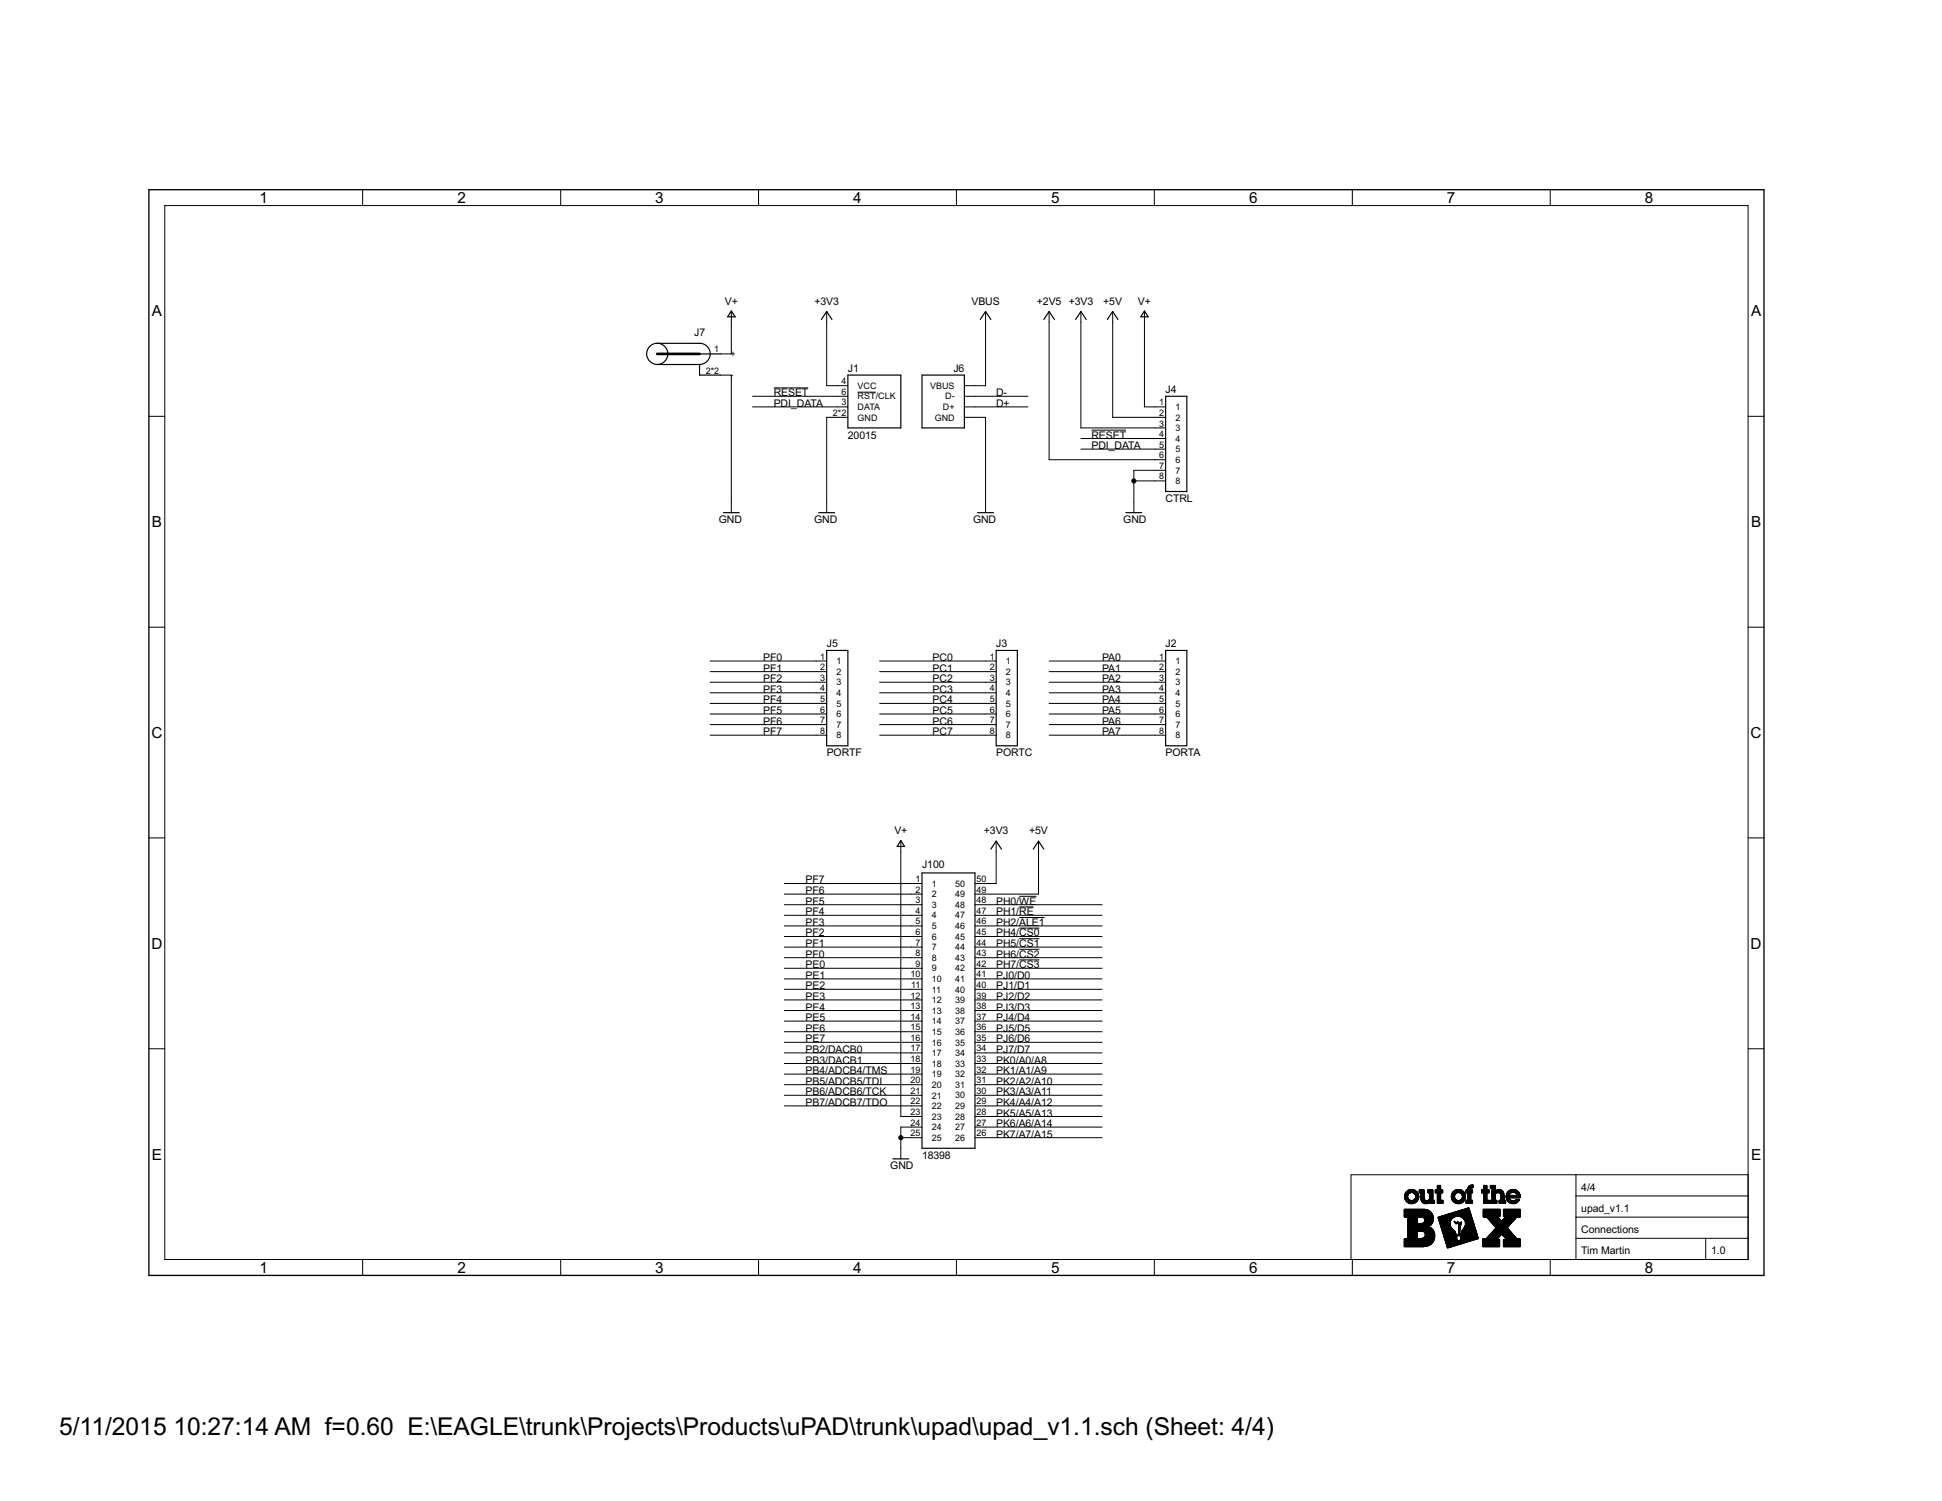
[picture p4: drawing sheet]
<svg xmlns="http://www.w3.org/2000/svg" width="279mm" height="216mm" viewBox="0 0 279 216" stroke-linecap="round" stroke-linejoin="round" font-family="sans-serif">
<g fill="none" stroke="#000" stroke-width=".14">
<path d="M23.7 29.6h227.8v151.6h-227.8zM52.2 27.3v2.3M80.7 27.3v2.3M109.1 27.3v2.3M137.6 27.3v2.3M166.1 27.3v2.3M194.6 27.3v2.3M223 27.3v2.3M21.4 59.9h2.3M103.7 54h1.5v19.7M105.2 44.8v6.1h-1.5M108.3 58.5h13.7"/>
<path d="M108.3 57h13.7M111.3 55.8h5M118.9 44.8v10.7h3.1M123.4 56.4h2.6M138.7 58.5h9.2M138.7 57h9.2M141.8 44.8v10.7h-3.1M150.9 44.8v21.3h16.8M155.5 44.8v16.8h12.2M160.1 44.8v15.2h7.6M164.7 44.8v13.7h3M251.5 59.9h2.3"/>
<path d="M122 60h-3.1v13.7M138.7 60h3.1v13.7M155.5 63.1h12.2M155.5 64.6h12.2M157 61.9h5M163.1 69.2h4.6M167.7 67.6h-4.6v6.1M21.4 90.2h2.3M102.2 95.1h16.7M102.2 96.6h16.7M102.2 98.1h16.7M102.2 99.7h16.7"/>
<path d="M126.6 95.1h16.7M126.6 96.6h16.7M126.6 98.1h16.7M126.6 99.7h16.7M150.9 95.1h16.8M150.9 96.6h16.8M150.9 98.1h16.8M150.9 99.7h16.8M251.5 90.2h2.3M102.2 101.2h16.7M102.2 102.7h16.7M102.2 104.2h16.7"/>
<path d="M102.2 105.7h16.7M126.6 101.2h16.7M126.6 102.7h16.7M126.6 104.2h16.7M126.6 105.7h16.7M150.9 101.2h16.8M150.9 102.7h16.8M150.9 104.2h16.8M150.9 105.7h16.8M21.4 120.5h2.3M112.8 127.1h19.9M112.8 128.6h19.9"/>
<path d="M112.8 130.1h19.9M112.8 131.7h19.9M112.8 133.2h19.9M112.8 134.7h19.9M112.8 136.2h19.9M112.8 137.8h19.9M112.8 139.3h19.9M129.6 121v39.6h3.1M140.3 130.1h18.3M140.3 131.7h18.3M140.3 133.2h18.3M140.3 134.7h18.3"/>
<path d="M140.3 136.2h18.3M140.3 137.8h18.3M140.3 139.3h18.3M143.3 121v6.1h-3M146.6 128.9h2.5M146.6 130.5h2.1M146.6 133.5h2.9M146.6 135h2.9M146.6 136.5h2.9M146.6 138.1h2.9M146.6 132h3.7M149.4 121v7.6h-9.1"/>
<path d="M251.5 120.5h2.3M21.4 150.9h2.3M112.8 140.8h19.9M112.8 142.3h19.9M112.8 143.8h19.9M112.8 145.4h19.9M112.8 146.9h19.9M112.8 148.4h19.9M112.8 149.9h19.9M112.8 151.4h19.9M112.8 153h19.9M112.8 154.5h19.9"/>
<path d="M112.8 156h19.9M112.8 157.5h19.9M112.8 159.1h19.9M140.3 140.8h18.3M140.3 142.3h18.3M140.3 143.8h18.3M140.3 145.4h18.3M140.3 146.9h18.3M140.3 148.4h18.3M140.3 149.9h18.3M140.3 151.4h18.3M140.3 153h18.3"/>
<path d="M140.3 154.5h18.3M140.3 156h18.3M140.3 157.5h18.3M140.3 159.1h18.3M251.5 150.9h2.3M129.6 163.6h3.1M132.7 162.1h-3.1v4.6M140.3 160.6h18.3M140.3 162.1h18.3M140.3 163.6h18.3M226.7 178.1h24.8M226.7 169v12.2"/>
<path d="M226.7 175.1h24.8M226.7 172h24.8M245.4 178.1v3.1M251.5 169h-57.1v12.2M52.2 181.2v2.3M80.7 181.2v2.3M109.1 181.2v2.3M137.6 181.2v2.3M166.1 181.2v2.3M194.6 181.2v2.3M223 181.2v2.3"/>
</g>
<path d="M21.4 27.3h232.4v156.2h-232.4z" fill="none" stroke="#000" stroke-width=".19"/>
<g fill="#000" stroke="#000" stroke-width=".14">
<path d="M202 179.3h3.1zM202 179.2l3.2 .1zM202 179.2l3.3 .1zM202 179.2h3.4zM202 179.2h3.5zM202 179.1l3.5 .1zM202 179.1l3.6 .1zM202 179l3.7 .1zM202 179l3.8 .1zM202 179h3.8zM202 178.9l3.8 .1zM202 178.9l3.9 .1z"/>
<path d="M202 178.9h3.9zM202 178.9h4zM202 178.8l4 .1zM202 178.8h4.1zM202 178.7l4.1 .1zM202 178.7h4.1zM202 178.6l4.1 .1zM202 178.6h4.2zM202 178.5l4.2 .1zM202 178.5h4.3zM202 178.4l4.3 .1zM202 178.3l4.3 .1z"/>
<path d="M202 178.3h4.4zM202 178.2l4.4 .1zM202 178.2h4.4zM202 175l4.2 .1zM202 175h4.2zM202 174.9l4.2 .1zM202 174.9h4.2zM202 174.9h4.1zM202 174.8l4.1 .1zM202 174.8h4.1zM202 174.7l4.1 .1zM202 174.7h4.1z"/>
<path d="M202 174.6l4.1 .1zM202 174.6h4.1zM202 174.5l4 .1zM202 174.5h4zM202 174.4l3.9 .1zM202 174.4h3.9zM202 174.3l3.9 .1zM202 174.3l3.8 .1zM202 174.3h3.8zM202 174.2l3.8 .1zM202 174.2h3.7zM202 174.1l3.6 .1z"/>
<path d="M202 174.1h3.5zM202 174l3.4 .1zM202 174h3.3zM202 174h3.2zM202 173.9l3 .1zM202.1 179.3h2.8zM202.1 179.2h3.3zM202.1 179.1h3.6zM202.1 178.9h3.9zM202.1 178.8l3.9 .1zM202.1 178.8h3.9zM202.1 178.5h4.1z"/>
<path d="M202.1 178.4h4.2zM202.1 174.6h3.9zM202.1 174.5h3.9zM202.1 174.4l3.9 .1zM202.1 174.2l3.6 .1zM202.1 174.2h3.6zM202.1 174l3.3 .1zM202.1 173.9l3 .1zM202.1 172.3h.4zM202.1 172.2l.4 .1zM202.1 172h.4zM202.1 171.9l.4 .1z"/>
<path d="M202.1 172.3l.5 .1zM202.1 172.3h.5zM202.1 172.2h.4zM202.1 172.1l.4 .1zM202.1 172.1h.4zM202.1 172l.4 .1zM202.1 171.9h.5zM202.1 172.4l.5 .1zM202.1 172.4h.5zM202.1 171.8l.5 .1zM202.1 171.7l.5 .1zM202.1 171.8h.5z"/>
<path d="M202.2 172.5l.5 .1zM202.2 172.5h.5zM202.2 171.7l.5 .1zM202.2 171.7h.5zM202.2 172.6h.6zM202.2 172.6h.5zM202.2 171.6l.5 .1zM202.2 171.6h.6zM202.2 171.6l.6 .1zM202.2 172.6l.7 .1zM202.2 171.6h.7zM202.2 172.7h.8z"/>
<path d="M202.2 171.5l.8 .1zM202.3 172.7h1.6zM202.3 171.5h1.6zM202.3 172.7l1.6 .1zM202.3 171.4l1.6 .1zM202.3 172.8h1.6zM202.3 171.4h1.6zM202.4 172.8h1.4zM202.4 171.4h1.4zM202.4 172.8l1.4 .1zM202.4 171.3l1.4 .1zM202.4 172.9h1.4z"/>
<path d="M202.5 172.9h1.2zM202.5 171.3h1.2zM202.5 172.9l1.2 .1zM202.6 178.2h3.8zM202.6 178.1l3.8 .1zM202.6 178.1h1.3zM202.6 178l1.3 .1zM202.6 178h1.3zM202.6 177.9l1.3 .1zM202.6 177.9h1.3zM202.6 177.8l1.3 .1zM202.6 177.8h1.3z"/>
<path d="M202.6 177.7l1.3 .1zM202.6 177.7h1.3zM202.6 177.6l1.3 .1zM202.6 177.6h1.3zM202.6 177.5l1.3 .1zM202.6 177.5h1.3zM202.6 177.4l1.3 .1zM202.6 177.4h1.3zM202.6 177.3l1.3 .1zM202.6 177.3h1.3zM202.6 177.2l1.3 .1zM202.6 177.2h1.3z"/>
<path d="M202.6 177.1l1.3 .1zM202.6 177.1h1.3zM202.6 177l3.6 .1zM202.6 177h3.6zM202.6 176.9l3.6 .1zM202.6 176.9h3.6zM202.6 176.8l3.5 .1zM202.6 176.8h3.5zM202.6 176.8h3.4zM202.6 176.7l3.4 .1zM202.6 176.7h3.4zM202.6 176.6l3.3 .1z"/>
<path d="M202.6 176.6h3.3zM202.6 176.6h3.2zM202.6 176.5l3.2 .1zM202.6 176.5l3.1 .1zM202.6 176.5h3.1zM202.6 176.4l3 .1zM202.6 176.4h3zM202.6 176.3l3 .1zM202.6 176.3l3.1 .1zM202.6 176.3h3.1zM202.6 176.3h3.2zM202.6 176.2l3.2 .1z"/>
<path d="M202.6 176.2h3.3zM202.6 176.1l3.3 .1zM202.6 176.1h3.3zM202.6 176.1h3.4zM202.6 176l3.4 .1zM202.6 176h3.4zM202.6 176h1.3zM202.6 175.9l1.3 .1zM202.6 175.9h1.3zM202.6 175.8l1.3 .1zM202.6 175.8h1.3zM202.6 175.7l1.3 .1z"/>
<path d="M202.6 175.7h1.3zM202.6 175.6l1.3 .1zM202.6 175.6h1.3zM202.6 175.5l1.3 .1zM202.6 175.5h1.3zM202.6 175.4l1.3 .1zM202.6 175.4h1.3zM202.6 175.3l1.3 .1zM202.6 175.3h1.3zM202.6 175.2l1.3 .1zM202.6 175.2h1.3zM202.6 175.1l1.3 .1z"/>
<path d="M202.6 175.1h1.3zM202.6 175l3.6 .1zM202.6 173h1zM202.6 171.2l1 .1zM202.6 171.2h1zM202.6 173l1 .1zM202.7 173l.8 .1zM202.7 171.2h.8zM202.7 171.1l.8 .1zM202.8 173.1h.6zM202.8 171.1l.6 .1zM202.9 173.1h.4z"/>
<path d="M202.9 171.1h.4zM203.2 172.7h.7zM203.2 171.5l.7 .1zM203.3 172.6l.7 .1zM203.3 171.6h.7zM203.4 172.6h.6zM203.4 171.6h.6zM203.4 171.6l.6 .1zM203.5 172.6h.5zM203.5 171.6l.5 .1zM203.5 171.7h.5zM203.5 172.5l.5 .1z"/>
<path d="M203.5 172.5h.5zM203.5 172.4l.5 .1zM203.5 171.7l.5 .1zM203.6 171.8h.5zM203.6 172.4l.4 .1zM203.6 172.4h.5zM203.6 171.8l.5 .1zM203.6 172.3l.5 .1zM203.6 171.9h.5zM203.6 172.3h.5zM203.6 171.9l.5 .1zM203.7 172.2l.4 .1z"/>
<path d="M203.7 172.2h.4zM203.7 172.1l.4 .1zM203.7 172.1h.4zM203.7 172l.4 .1zM203.7 172h.4zM204.2 171.6h.7zM204.2 171.5l.7 .1zM204.2 171.5h.7zM204.2 171.4l.7 .1zM204.2 171.4h.7zM204.2 171.3l.7 .1zM204.2 171.3h.7z"/>
<path d="M204.2 171.2l.7 .1zM204.2 171.2h.7zM204.2 171.1l.7 .1zM204.4 176h1.6zM204.4 172.5l.5 .1zM204.4 172.4l.5 .1zM204.4 172.4h.5zM204.4 172.3l.5 .1zM204.4 172.6h.6zM204.4 172.5h.5zM204.4 172.3h.5zM204.4 172.2l.5 .1z"/>
<path d="M204.4 172.2h.5zM204.4 172.1l.5 .1zM204.4 172.1h.5zM204.4 172l.5 .1zM204.4 172h.5zM204.4 171.9l.5 .1zM204.4 171.9h.5zM204.4 171.8l.5 .1zM204.4 171.8h.5zM204.4 171.7l.5 .1zM204.4 171.7h.5zM204.4 171.6l.5 .1z"/>
<path d="M204.4 171.6h.5zM204.5 172.7h.6zM204.5 172.6l.5 .1zM204.5 172.6h.5zM204.5 172.7h.7zM204.5 172.6l.6 .1zM204.5 172.7l1.9 .1zM204.5 172.8h1.9zM204.6 178.1h1.8zM204.6 177.1h1.6zM204.6 172.8h1.8zM204.6 172.8l1.8 .1z"/>
<path d="M204.6 172.9h1.1zM204.6 175.1h1.6zM204.6 175.9l1.4 .1zM204.6 172.9l1.1 .1zM204.7 172.9l.9 .1zM204.7 178.1h1.7zM204.7 173h.9zM204.7 177.1h1.6zM204.7 175.1h1.5zM204.7 175.9l1.4 .1zM204.7 173h.8zM204.8 178.1h1.6z"/>
<path d="M204.8 177.1h1.5zM204.8 175.1l1.4 .1zM204.8 173l.7 .1zM204.8 175.9h1.3zM204.8 178l1.6 .1zM204.8 177.1l1.5 .1zM204.8 175.2h1.4zM204.9 178l1.5 .1zM204.9 177.1l1.4 .1zM204.9 175.9h1.2zM204.9 173.1h.5zM204.9 177.2h1.4z"/>
<path d="M204.9 175.8l1.2 .1zM204.9 175.2h1.3zM204.9 178h1.5zM204.9 175.8h1.2zM204.9 175.7l1.2 .1zM204.9 175.2l1.3 .1zM204.9 177.9l1.5 .1zM204.9 177.2l1.4 .1zM204.9 175.7h1.3zM205 177.9l1.4 .1zM205 177.9h1.4zM205 175.6l1.2 .1z"/>
<path d="M205 175.3l1.2 .1zM205 175.3h1.2zM205 177.2l1.3 .1zM205 175.7h1.2zM205 175.5l1.2 .1zM205 175.5h1.2zM205 175.4l1.2 .1zM205 175.4h1.2zM205 177.4h1.4zM205 177.3l1.4 .1zM205 177.3h1.4zM205 175.6h1.2z"/>
<path d="M205 173.1h.3zM205 177.8l1.4 .1zM205 177.8h1.4zM205 177.7l1.4 .1zM205 177.4l1.4 .1zM205.1 177.7l1.3 .1zM205.1 177.7h1.3zM205.1 177.6l1.3 .1zM205.1 177.6h1.3zM205.1 177.5l1.3 .1zM205.1 177.5h1.3zM205.1 177.4l1.3 .1z"/>
<path d="M205.4 172.7h1zM205.4 171.5l.7 .1zM205.4 171.5h.7zM205.4 171.4l.7 .1zM205.4 171.4h.7zM205.4 171.3l.7 .1zM205.4 171.3h.7zM205.4 171.2l.7 .1zM205.4 171.2h.7zM205.4 171.6h.7zM205.4 171.1l.7 .1zM205.5 172.6l.9 .1z"/>
<path d="M205.5 172.6l.6 .1zM205.5 172.6h.6zM205.6 172.6h.5zM205.6 172.5l.5 .1zM205.6 172.5h.5zM205.7 172.5h.4zM205.7 172.4l.4 .1zM205.7 172.4h.4zM205.7 172.3l.4 .1zM205.7 172.3h.4zM205.7 172.2l.4 .1zM205.7 172.2h.4z"/>
<path d="M205.7 172.1l.4 .1zM205.7 172.1h.4zM205.7 172l.4 .1zM205.7 172h.4zM205.7 171.9l.4 .1zM205.7 171.9h.4zM205.7 171.8l.4 .1zM205.7 171.8h.4zM205.7 171.7l.4 .1zM205.7 171.7h.4zM205.7 171.6l.4 .1zM205.7 171.6h.4z"/>
<path d="M205.7 173.1h.7zM205.7 173l.7 .1zM205.7 173h.7zM205.7 172.9l.7 .1zM205.7 172.9h.7zM206.5 171.6h1.1zM206.5 171.5l1.1 .1zM206.5 171.5h1.1zM206.5 171.4l1.1 .1zM206.5 171.4h1.1zM206.5 171.3l1.1 .1zM206.5 171.3h1.1z"/>
<path d="M206.5 171.2l1.1 .1zM206.5 171.2h1.1zM206.5 171.1l1.1 .1zM206.8 173.1h.8zM206.8 173l.8 .1zM206.8 173h.8zM206.8 172.9l.8 .1zM206.8 172.9h.8zM206.8 172.8l.8 .1zM206.8 172.8h.8zM206.8 172.7l.8 .1zM206.8 172.7h.8z"/>
<path d="M206.8 172.6l.8 .1zM206.8 172.6l.5 .1zM206.8 172.6h.5zM206.8 172.5l.5 .1zM206.8 172.5h.5zM206.8 172.4l.5 .1zM206.8 172.4h.5zM206.8 172.3l.5 .1zM206.8 172.3h.5zM206.8 172.2l.5 .1zM206.8 172.2h.5zM206.8 172.1l.5 .1z"/>
<path d="M206.8 172.1h.5zM206.8 172l.5 .1zM206.8 172h.5zM206.8 171.9l.5 .1zM206.8 171.9h.5zM206.8 171.8l.5 .1zM206.8 171.8h.5zM206.8 171.7l.5 .1zM206.8 171.7h.5zM206.8 171.6l.5 .1zM206.8 171.6h.5zM206.8 171.1l.5 .1z"/>
<path d="M206.8 171.1h.5zM206.8 171l.5 .1zM206.8 171h.5zM206.8 170.9l.5 .1zM206.8 170.9h.5zM206.8 170.8l.5 .1zM206.8 170.8h.5zM206.8 170.7l.5 .1zM206.8 170.7h.5zM206.8 170.6l.5 .1zM206.8 170.6h.5zM206.8 170.5l.5 .1z"/>
<path d="M206.8 170.5h.5zM206.9 175.1h2.2zM206.9 175.2h2.1zM206.9 175.1l2.2 .1zM206.9 175.2l2.1 .1zM206.9 175.1h2.3zM206.9 175.3h2zM207 175.4h1.8zM207 175.3h1.9zM207 175.2l1.9 .1zM207 175l2.2 .1zM207 175.5h1.8z"/>
<path d="M207 175.3l1.9 .1zM207 175.4l1.8 .1zM207 175.5l1.7 .1zM207 175.5h1.7zM207.1 175.6h1.6zM207.1 175.5l1.6 .1zM207.1 175.7h1.6zM207.1 175.6l1.6 .1zM207.1 175l2.2 .1zM207.1 175.7l1.6 .1zM207.1 175.8l1.5 .1zM207.1 175.8h1.5z"/>
<path d="M207.1 175.9h1.5zM207.1 175h2.2zM207.2 176h1.4zM207.2 175.9l1.4 .1zM207.2 176l1.4 .1zM207.2 176.2h1.4zM207.2 176.1l1.4 .1zM207.2 176.1h1.4zM207.2 175h2.2zM207.2 176.3h1.4zM207.2 176.2l1.4 .1zM207.3 176.3l1.4 .1z"/>
<path d="M207.3 176.3h1.4zM207.3 174.9l2.2 .1zM207.3 176.4l1.4 .1zM207.3 176.4h1.4zM207.3 176.5h1.5zM207.3 176.5h1.4zM207.3 176.6h1.5zM207.3 176.5l1.5 .1zM207.3 176.5l1.4 .1zM207.4 176.6l1.5 .1zM207.4 176.6h1.4zM207.4 174.9l2.2 .1z"/>
<path d="M207.4 176.7l1.5 .1zM207.4 176.7h1.5zM207.4 176.8h1.6zM207.4 176.8l1.6 .1zM207.4 174.9h4.3zM207.5 176.9l1.6 .1zM207.5 176.9h1.6zM207.5 177h1.7zM207.5 177.1h1.8zM207.5 177.1h1.7zM207.5 177l1.7 .1zM207.5 177h1.6z"/>
<path d="M207.5 174.9h4.2zM207.5 177.1l1.8 .1zM207.5 177.2h1.9zM207.5 177.1l1.9 .1zM207.6 177.2l1.8 .1zM207.6 177.2h1.8zM207.6 177.4h1.8zM207.6 177.3l1.8 .1zM207.6 177.3h1.8zM207.6 174.9h4.1zM207.6 177.4l1.8 .1zM207.6 177.5h1.9z"/>
<path d="M207.7 177.6h1.9zM207.7 177.6h1.8zM207.7 177.5l1.8 .1zM207.7 174.8l3.9 .1zM207.7 177.7h4.9zM207.7 177.6l4.8 .1zM207.7 177.6l1.9 .1zM207.7 177.7l1.9 .1zM207.7 177.7l2.3 .1zM207.7 177.7h2.4zM207.7 177.8h1.9zM207.7 174.8l4 .1z"/>
<path d="M207.8 177.9h1.8zM207.8 177.8l1.8 .1zM207.8 178h1.7zM207.8 177.9l1.7 .1zM207.8 177.9l1.8 .1zM207.8 178l1.8 .1zM207.8 178h1.8zM207.8 178.1h1.8zM207.8 174.8h3.9zM207.9 178.2h1.6zM207.9 178.1l1.7 .1zM207.9 178.2l1.6 .1z"/>
<path d="M207.9 174.8h3.7zM207.9 178.4h1.9zM207.9 178.3l1.7 .1zM207.9 178.3h1.6zM207.9 178.4h1.8zM207.9 178.5h3.7zM207.9 178.4l1.9 .1zM208 178.6h3.1zM208 178.5l3.3 .1zM208 178.5l3.4 .1zM208 178.5h3.5zM208 174.8h3.6z"/>
<path d="M208 178.6l3 .1zM208 178.6h3.2zM208 178.6h3.3zM208 178.7h2.8zM208 178.7h2.9zM208 178.8h2.6zM208 178.8h2.7zM208 178.7l2.7 .1zM208 174.7l3.6 .1zM208 178.8l2.4 .1zM208 178.8l2.5 .1zM208 178.8h2.5z"/>
<path d="M208.1 178.9h2zM208.1 178.9h2.2zM208.1 179h1.8zM208.1 179h1.9zM208.1 178.9l2 .1zM208.1 178.9h2.1zM208.1 174.7l3.5 .1zM208.1 179l1.6 .1zM208.1 178.9l1.9 .1zM208.1 179.1l1.4 .1zM208.1 179.1h1.6zM208.1 179l1.7 .1z"/>
<path d="M208.2 179.1l1.2 .1zM208.2 179.1h1.4zM208.2 174.7h3.4zM208.2 179.3h.7zM208.2 179.2l.9 .1zM208.2 179.2h1zM208.2 179.2h1.1zM208.2 179.2h1.2zM208.2 179.3l.6 .1zM208.2 179.3h.8zM208.2 179.4h.4zM208.2 179.4h.5z"/>
<path d="M208.2 179.4l.2 .1zM208.2 179.4l.3 .1zM208.3 179.5h.1zM208.3 174.6l3.3 .1zM208.4 174.6h3.2zM208.5 174.6h3.1zM208.6 174.6h3zM208.6 174.5l3 .1zM208.7 174.5l2.9 .1zM208.8 174.5h2.8zM208.8 172.2l.5 .1zM208.8 172.2h.5z"/>
<path d="M208.8 172.1l.5 .1zM208.8 172.1h.5zM208.8 172l.5 .1zM208.8 172h.5zM208.8 172.3l.5 .1zM208.8 172.3h.5zM208.8 171.9l.5 .1zM208.8 171.9h.5zM208.9 174.5h2.7zM208.9 172.4l.5 .1zM208.9 172.4h.4zM208.9 172.3l.4 .1z"/>
<path d="M208.9 171.8l.4 .1zM208.9 171.8h.4zM208.9 171.8h.5zM208.9 172.5h.5zM208.9 172.4l.4 .1zM208.9 171.7l.4 .1zM208.9 171.7l.5 .1zM208.9 172.5l.5 .1zM208.9 171.7h.5zM208.9 174.5h2.6zM208.9 172.6h.6zM208.9 171.6l.6 .1z"/>
<path d="M208.9 171.6h.6zM208.9 171.6h.7zM209 172.6l.6 .1zM209 171.6h.6zM209 172.7h.7zM209 174.4l2.5 .1zM209 172.7h1.7zM209 171.5l.7 .1zM209 171.5h1.7zM209 172.7l1.6 .1zM209 171.5h1.6zM209 171.4l1.6 .1z"/>
<path d="M209.1 174.4l2.5 .1zM209.1 172.8h1.5zM209.1 171.4h1.5zM209.1 174.4h2.4zM209.1 172.8l1.4 .1zM209.1 171.4h1.4zM209.1 171.3l1.4 .1zM209.2 172.9h1.3zM209.2 171.3l1.3 .1zM209.2 171.3h1.3zM209.2 174.3l2.3 .1zM209.2 172.9l1.2 .1z"/>
<path d="M209.2 171.3h1.2zM209.3 171.3h1.1zM209.3 175.8h.1zM209.3 174.3l2.2 .1zM209.3 172.9l1.1 .1zM209.3 173h1.1zM209.3 171.2l1.1 .1zM209.3 175.8l.1 .1zM209.3 171.2h1zM209.3 175.9h.1zM209.3 173h1zM209.4 174.3h2.1z"/>
<path d="M209.4 171.2h.9zM209.4 175.9h.1zM209.4 173l.9 .1zM209.4 175.9l.2 .1zM209.4 175.9l.3 .1zM209.4 176h.2zM209.4 173l.8 .1zM209.4 171.2h.8zM209.5 173.1h.7zM209.5 171.1l.7 .1zM209.5 175.9h.4zM209.5 174.3h2z"/>
<path d="M209.5 171.1l.6 .1zM209.6 174.2l1.9 .1zM209.6 173.1h.5zM209.6 175.8l.2 .1zM209.6 175.8h.2zM209.6 171.1h.4zM209.7 174.2l1.8 .1zM209.7 173.1h.3zM209.7 175.7l.1 .1zM209.7 175.9l.2 .1zM209.7 174.2h1.8zM209.8 176h.4z"/>
<path d="M209.8 175.9l.2 .1zM209.8 174.2h1.7zM209.8 176l.4 .1zM209.8 177.6h.2zM209.8 177.5l.2 .1zM209.8 177.5h.2zM209.8 177.2h.2zM209.8 177.1l.2 .1zM209.8 177.1h.2zM209.8 177l.2 .1zM209.8 176.1h.4zM209.9 177.6l2.6 .1z"/>
<path d="M209.9 177.5h.1zM209.9 177.4l.1 .1zM209.9 177.4h.1zM209.9 177.3l.1 .1zM209.9 177.3h.1zM209.9 177.2l.1 .1zM209.9 177.2h.1zM209.9 176.9l.1 .1zM209.9 176.9h.1zM209.9 176.8l.1 .1zM209.9 176.8h.1zM209.9 176.6h.2z"/>
<path d="M209.9 176.5l.2 .1zM209.9 177h.1zM209.9 176.8h.2zM209.9 176.7l.2 .1zM209.9 176.7h.2zM209.9 176.6l.2 .1zM209.9 176.1h.3zM209.9 174.9l1.8 .1zM209.9 174.2h1.6zM209.9 172.7h.8zM209.9 178.4l1.8 .1zM209.9 176.5h.2z"/>
<path d="M209.9 176.4l.2 .1zM209.9 176.4h.2zM209.9 176.3l.2 .1zM209.9 176.3h.2zM209.9 176.2l.3 .1zM209.9 176.2h.3zM209.9 176.1l.3 .1zM209.9 174.1l1.6 .1zM210 171.5l.7 .1zM210 178.4h1.8zM210 175.9l.2 .1zM210 174.9l1.7 .1z"/>
<path d="M210 174.1h1.5zM210 172.6l.7 .1zM210 171.6h.7zM210 178.4h1.9zM210 177.6h2.5zM210.1 175.9h.1zM210.1 172.6l.6 .1zM210.1 171.6h.6zM210.1 178.4h1.8zM210.1 177.9h2.5zM210.1 177.6h2.4zM210.1 175h1.6z"/>
<path d="M210.1 172.6h.6zM210.1 178.3l1.9 .1zM210.1 177.8h2.5zM210.1 177.7l2.5 .1zM210.1 174.1h1.3zM210.1 178.3l2 .1zM210.1 178.1h2.6zM210.1 177.9l2.5 .1zM210.1 177.8l2.5 .1zM210.1 177.7h2.5zM210.1 177.5l2.4 .1zM210.1 177.5h2.4z"/>
<path d="M210.2 178.1h2.5zM210.2 178l2.5 .1zM210.2 177.9l2.4 .1zM210.2 177.5h2.3zM210.2 177.4l2.3 .1zM210.2 175.8v.1zM210.2 175h1.5zM210.2 174.1h1.2zM210.2 172.6h.5zM210.2 171.6l.5 .1zM210.2 178.3h2zM210.2 178.1l2.5 .1z"/>
<path d="M210.2 178h2.4zM210.2 175.8h.1zM210.2 177.4h2.2zM210.2 175l1.5 .1zM210.2 172.5l.6 .1zM210.2 171.7h.6zM210.2 178.2l2.1 .1zM210.2 178.2h2.4zM210.2 177.4h2.3zM210.2 177.3l2.2 .1zM210.2 172.5l.5 .1zM210.2 171.7h.5z"/>
<path d="M210.2 178.2l2.2 .1zM210.2 178.2h2.2zM210.2 178.2h2.3zM210.2 177.3h2.2zM210.2 177.2l2.2 .1zM210.2 177.2h2.2zM210.2 177.1l2.2 .1zM210.2 174l1.2 .1zM210.2 172.5h.6zM210.3 177.1l2.1 .1zM210.3 177.1h2.1zM210.3 175l1.5 .1z"/>
<path d="M210.3 172.5h.5zM210.3 171.7l.5 .1zM210.3 172.4l.5 .1zM210.3 177l2 .1zM210.3 175.1h1.5zM210.3 174l1.1 .1zM210.3 172.4h.5zM210.3 171.8h.5zM210.3 177l2.1 .1zM210.4 177h1.9zM210.4 175.1h1.4zM210.4 172.3l.4 .1z"/>
<path d="M210.4 172.3h.4zM210.4 171.9l.4 .1zM210.4 171.9h.4zM210.4 171.8l.4 .1zM210.4 176.9l1.9 .1zM210.4 172.2l.4 .1zM210.4 172.2h.4zM210.4 172h.4zM210.4 175.1l1.4 .1zM210.4 174h1zM210.4 172.1l.4 .1zM210.4 172.1h.4z"/>
<path d="M210.4 172l.4 .1zM210.4 176.9h1.9zM210.4 176.8l1.9 .1zM210.5 176.8l1.8 .1zM210.5 175.2h1.3zM210.5 174h.9zM210.5 176.8h1.8zM210.5 175.2l1.3 .1zM210.5 176.7l1.7 .1zM210.5 173.9l.9 .1zM210.6 176.7l1.7 .1zM210.6 176.7h1.7z"/>
<path d="M210.6 175.3h1.2zM210.6 176.7h1.6zM210.6 176.6l1.6 .1zM210.6 175.3l1.2 .1zM210.6 176.6h1.6zM210.6 173.9l.8 .1zM210.7 176.6h1.5zM210.7 175.4h1.1zM210.7 176.5l1.5 .1zM210.7 175.4l1.2 .1zM210.7 175.5h1.2zM210.7 175.4l1.1 .1z"/>
<path d="M210.7 176.5h1.5zM210.7 173.9h.7zM210.7 176.4l1.5 .1zM210.8 176.4l1.4 .1zM210.8 176.4h1.4zM210.8 175.5l1.1 .1zM210.8 176.4h1.3zM210.8 176.3l1.3 .1zM210.8 175.6h1.1zM210.8 173.9h.6zM210.8 176.3h1.3zM210.8 175.7h1.1z"/>
<path d="M210.8 175.6l1.1 .1zM210.8 176.2l1.3 .1zM210.8 176.2h1.3zM210.8 175.9l1.2 .1zM210.8 175.9h1.2zM210.8 175.8h1.2zM210.8 175.7l1.2 .1zM210.8 176.1l1.3 .1zM210.8 176.1h1.3zM210.8 176l1.3 .1zM210.8 176h1.2zM210.8 175.8l1.2 .1z"/>
<path d="M210.8 175.8h1.1zM210.8 173.9h.5zM210.9 173.8l.5 .1zM210.9 173.1h1zM210.9 173l1 .1zM210.9 173h1zM210.9 172.9l1 .1zM210.9 172.9h1zM210.9 172.8l1 .1zM210.9 172.8h1zM210.9 172.7l1 .1zM210.9 172.7h1z"/>
<path d="M210.9 172.6l1 .1zM210.9 171.6h1zM210.9 171.5l1 .1zM210.9 171.5h1zM210.9 171.4l1 .1zM210.9 171.4h1zM210.9 171.3l1 .1zM210.9 171.3h1zM210.9 171.2l1 .1zM210.9 171.2h1zM210.9 171.1l1 .1zM211 173.8h.3z"/>
<path d="M211.1 173.8h.2zM211.2 172.6l.4 .1zM211.2 172.6h.4zM211.2 172.5l.4 .1zM211.2 172.5h.4zM211.2 172.4l.4 .1zM211.2 172.4h.4zM211.2 172.3l.4 .1zM211.2 172.3h.4zM211.2 172.2l.4 .1zM211.2 172.2h.4zM211.2 172.1l.4 .1z"/>
<path d="M211.2 172.1h.4zM211.2 172l.4 .1zM211.2 172h.4zM211.2 171.9l.4 .1zM211.2 171.9h.4zM211.2 171.8l.4 .1zM211.2 171.8h.4zM211.2 171.7l.4 .1zM211.2 171.7h.4zM211.2 171.6l.4 .1zM211.2 171.6h.4zM211.2 171.1l.4 .1z"/>
<path d="M211.2 171.1h.4zM211.2 171l.4 .1zM211.2 171h.4zM211.2 170.9l.4 .1zM211.2 173.7l.1 .1zM211.2 170.9h.5zM211.2 170.8l.6 .1zM211.2 170.8l.7 .1zM211.2 170.8h.7zM211.3 170.8h.6zM211.3 170.7l.6 .1zM211.3 170.7h.6z"/>
<path d="M211.3 170.6l.6 .1zM211.3 170.6h.6zM211.4 170.6h.5zM211.4 170.5l.5 .1zM211.5 170.5l.4 .1zM211.5 170.5h.4zM211.6 170.5h.3zM211.7 170.4l.2 .1zM213.1 171.5l1.1 .1zM213.1 171.5h1.1zM213.1 171.4l1.1 .1zM213.1 171.4h1.1z"/>
<path d="M213.1 171.3l1.1 .1zM213.1 171.3h1.1zM213.1 171.2l1.1 .1zM213.1 171.2h1.1zM213.1 171.1l1.1 .1zM213.2 171.6h1zM213.3 179.3h2.5zM213.3 179.2l2.5 .1zM213.3 179.2h2.5zM213.3 179.1l2.5 .1zM213.3 179.1h2.5zM213.3 179l2.5 .1z"/>
<path d="M213.3 179h2.5zM213.3 178.9l2.5 .1zM213.3 178.9h2.5zM213.3 178.8l2.5 .1zM213.3 178.8h2.5zM213.3 178.7l2.5 .1zM213.3 178.7h2.5zM213.3 178.6l2.5 .1zM213.3 178.6h2.5zM213.3 178.5l2.5 .1zM213.3 178.5h2.5zM213.3 178.4l2.5 .1z"/>
<path d="M213.3 178.4h2.5zM213.3 178.3l2.5 .1zM213.3 178.3h2.5zM213.3 178.2l2.1 .1zM213.3 179.3h2.4zM213.3 178.3h2.4zM213.3 178.2l2 .1zM213.3 178.2h2.1zM213.4 174.9l2.1 .1zM213.4 175h2.1zM213.4 174.9l2.4 .1zM213.4 174.9h2.4z"/>
<path d="M213.4 174.8l2.4 .1zM213.4 174.8h2.4zM213.4 174.7l2.4 .1zM213.4 174.7h2.4zM213.4 174.6l2.4 .1zM213.4 174.6h2.4zM213.4 174.5l2.4 .1zM213.4 174.5h2.4zM213.4 174.4l2.4 .1zM213.4 174.4h2.4zM213.4 174.3l2.4 .1zM213.4 174.3h2.4z"/>
<path d="M213.4 174.2l2.4 .1zM213.4 174.2h2.4zM213.4 174.1l2.4 .1zM213.4 174.1h2.4zM213.4 174l2.4 .1zM213.4 174h2.4zM213.4 173.9l2.4 .1zM213.4 175l2.1 .1zM213.4 173l.8 .1zM213.4 173h.8zM213.4 172.9l.8 .1zM213.4 172.9h.8z"/>
<path d="M213.4 172.8l.8 .1zM213.4 172.8h.8zM213.4 172.7l.8 .1zM213.4 172.7h.8zM213.4 172.6l.8 .1zM213.4 172.6l.5 .1zM213.4 172.6h.5zM213.4 172.5l.5 .1zM213.4 172.5h.5zM213.4 172.4l.5 .1zM213.4 172.4h.5zM213.4 172.3l.5 .1z"/>
<path d="M213.4 172.3h.5zM213.4 172.2l.5 .1zM213.4 172.2h.5zM213.4 172.1l.5 .1zM213.4 172.1h.5zM213.4 172l.5 .1zM213.4 172h.5zM213.4 171.9l.5 .1zM213.4 171.9h.5zM213.4 171.8l.5 .1zM213.4 171.8h.5zM213.4 171.7l.5 .1z"/>
<path d="M213.4 171.7h.5zM213.4 171.6l.5 .1zM213.4 171.6h.5zM213.4 171.1l.5 .1zM213.4 171.1h.5zM213.4 171l.5 .1zM213.4 171h.5zM213.4 170.9l.5 .1zM213.4 170.9h.5zM213.4 170.8l.5 .1zM213.4 170.8h.5zM213.4 170.7l.5 .1z"/>
<path d="M213.4 170.7h.5zM213.4 170.6l.5 .1zM213.4 170.6h.5zM213.4 170.5l.5 .1zM213.4 170.5h.5zM213.5 173.1h.7zM213.8 178.2h1.6zM213.8 178.1l1.7 .1zM213.9 178.2h1.5zM213.9 178.1h1.6zM213.9 175l1.6 .1zM213.9 175.1h1.6z"/>
<path d="M214 178l1.6 .1zM214 175.1h1.6zM214 175.1l1.6 .1zM214 178h1.6zM214 175.2h1.6zM214 177.9l1.6 .1zM214.1 177.9h1.6zM214.1 175.2l1.6 .1zM214.1 177.8l1.6 .1zM214.1 175.3h1.6zM214.1 177.8h1.7zM214.1 175.3l1.7 .1z"/>
<path d="M214.2 177.8h1.6zM214.2 175.3l1.6 .1zM214.2 175.4h1.6zM214.2 177.7l1.6 .1zM214.2 175.4l1.6 .1zM214.2 177.7h1.7zM214.2 175.4l1.7 .1zM214.3 177.7h1.6zM214.3 175.5h1.6zM214.3 177.6l1.6 .1zM214.3 175.5l1.6 .1zM214.4 177.6h1.6z"/>
<path d="M214.4 175.6h1.6zM214.4 177.5l1.6 .1zM214.4 175.6l1.6 .1zM214.4 177.5h1.6zM214.4 177.5h3.2zM214.4 173.1h.9zM214.4 173l.9 .1zM214.4 173h.9zM214.4 172.9l.9 .1zM214.4 172.9h.9zM214.4 172.8l.9 .1zM214.4 172.8h.9z"/>
<path d="M214.4 172.7l.9 .1zM214.4 172.7h.9zM214.4 172.6l.9 .1zM214.4 170.9h.7zM214.4 170.8l.7 .1zM214.4 170.8h.7zM214.4 170.7l.7 .1zM214.4 170.7h.7zM214.4 170.6l.7 .1zM214.4 170.6h.7zM214.4 170.5l.7 .1zM214.4 170.5h.7z"/>
<path d="M214.5 175.7h3.1zM214.5 175.7h3.2zM214.5 177.4l3.1 .1zM214.5 175.7l3.1 .1zM214.5 177.4h3.1zM214.5 175.8h3.1zM214.6 177.4h2.9zM214.6 175.8h2.9zM214.6 177.3l2.9 .1zM214.6 175.8l2.9 .1zM214.6 177.3h2.8zM214.6 175.9h2.9z"/>
<path d="M214.6 177.2l2.8 .1zM214.7 175.9l2.7 .1zM214.7 171.9h.4zM214.7 171.8l.4 .1zM214.7 171.8h.4zM214.7 171.7l.5 .1zM214.7 171.7h.5zM214.7 171.6l.5 .1zM214.7 171.6h.6zM214.7 171.5l1.6 .1zM214.7 171.5h1.6zM214.7 171.4l1.6 .1z"/>
<path d="M214.7 171.4h1.6zM214.7 177.2l2.7 .1zM214.7 172.6l.4 .1zM214.7 172.6h.4zM214.7 172.5l.4 .1zM214.7 172.5h.4zM214.7 172.4l.4 .1zM214.7 172.4h.4zM214.7 172.3l.4 .1zM214.7 172.3h.4zM214.7 172.2l.4 .1zM214.7 172.2h.4z"/>
<path d="M214.7 172.1l.4 .1zM214.7 172.1h.4zM214.7 172l.4 .1zM214.7 172h.4zM214.7 171.9l.4 .1zM214.7 171.7l.4 .1zM214.7 171.6h.7zM214.7 171.4h.4zM214.7 171.3l.4 .1zM214.7 171.3h.4zM214.7 171.2l.4 .1zM214.7 171.2h.4z"/>
<path d="M214.7 171.1l.4 .1zM214.7 171.1h.4zM214.7 171l.4 .1zM214.7 171h.4zM214.7 170.9l.4 .1zM214.7 170.9h.4zM214.7 177.2h2.7zM214.7 176h2.7zM214.8 177.1l2.5 .1zM214.8 176l2.5 .1zM214.8 177.1h2.5zM214.8 176.1h2.5z"/>
<path d="M214.8 177l2.5 .1zM214.9 177l2.3 .1zM214.9 176.1l2.3 .1zM214.9 177h2.3zM214.9 176.2h2.3zM214.9 176.2l2.3 .1zM214.9 176.9l2.2 .1zM214.9 176.9h2.2zM214.9 176.2l2.2 .1zM215 176.9l2.1 .1zM215 176.3h2.1zM215 176.9h2.1z"/>
<path d="M215 176.8l2.1 .1zM215 176.3l2.1 .1zM215.1 176.8h1.9zM215.1 176.4h1.9zM215.1 176.4l1.9 .1zM215.1 176.7l1.9 .1zM215.1 171.4h1.1zM215.1 176.7h1.9zM215.1 176.5h1.9zM215.1 171.3l1.1 .1zM215.2 176.7h1.7zM215.2 176.5h1.7z"/>
<path d="M215.2 171.3l1 .1zM215.2 176.5l1.7 .1zM215.2 171.3h1zM215.2 176.6l1.7 .1zM215.2 171.3h.9zM215.2 176.6h1.7zM215.3 171.2l.8 .1zM215.3 171.2h.7zM215.4 171.1l.5 .1zM215.5 171.1l.4 .1zM215.6 171.1h.2zM215.6 171.6h.7z"/>
<path d="M215.7 173.1h.9zM215.7 173l.9 .1zM215.7 173h.9zM215.7 172.9l.9 .1zM215.7 172.9h.9zM215.7 172.8l.9 .1zM215.7 172.8h.9zM215.7 172.7l.9 .1zM215.7 172.7h.9zM215.7 172.6l.9 .1zM215.7 171.6h.6zM215.8 171.6h.5z"/>
<path d="M215.8 171.6l.5 .1zM215.8 171.7h.5zM215.9 171.7h.5zM215.9 171.9h.5zM215.9 171.8l.5 .1zM215.9 171.8h.5zM215.9 171.7l.5 .1zM215.9 172.6l.5 .1zM215.9 172.6h.5zM215.9 172.5l.5 .1zM215.9 172.5h.5zM215.9 172.4l.5 .1z"/>
<path d="M215.9 172.4h.5zM215.9 172.3l.5 .1zM215.9 172.3h.5zM215.9 172.2l.5 .1zM215.9 172.2h.5zM215.9 172.1l.5 .1zM215.9 172.1h.5zM215.9 172l.5 .1zM215.9 172h.5zM215.9 171.9l.5 .1zM216.1 177.5l1.6 .1zM216.1 177.5h1.5z"/>
<path d="M216.1 175.6l1.6 .1zM216.1 177.6h1.6zM216.1 175.6h1.6zM216.1 177.6l1.6 .1zM216.2 175.5l1.6 .1zM216.2 177.6l1.5 .1zM216.2 177.7h1.6zM216.2 175.5h1.6zM216.2 175.4l1.6 .1zM216.3 177.7l1.5 .1zM216.3 175.4l1.6 .1zM216.3 175.4h1.6z"/>
<path d="M216.3 179.3h2.4zM216.3 179.2l2.4 .1zM216.3 179.2h2.4zM216.3 179.1l2.4 .1zM216.3 179.1h2.4zM216.3 179l2.4 .1zM216.3 179h2.4zM216.3 178.9l2.4 .1zM216.3 178.9h2.4zM216.3 178.8l2.4 .1zM216.3 178.8h2.4zM216.3 178.7l2.4 .1z"/>
<path d="M216.3 178.7h2.4zM216.3 178.6l2.4 .1zM216.3 178.6h2.4zM216.3 178.5l2.4 .1zM216.3 178.5h2.4zM216.3 178.4l2.4 .1zM216.3 178.4h2.4zM216.3 178.3l2.4 .1zM216.3 178.3h2.4zM216.3 177.8h1.6zM216.3 174.9l2.4 .1zM216.3 174.9h2.4z"/>
<path d="M216.3 174.8l2.4 .1zM216.3 174.8h2.4zM216.3 174.7l2.4 .1zM216.3 174.7h2.4zM216.3 174.6l2.4 .1zM216.3 174.6h2.4zM216.3 174.5l2.4 .1zM216.3 174.5h2.4zM216.3 174.4l2.4 .1zM216.3 174.4h2.4zM216.3 174.3l2.4 .1zM216.3 174.3h2.4z"/>
<path d="M216.3 174.2l2.4 .1zM216.3 174.2h2.4zM216.3 174.1l2.4 .1zM216.3 174.1h2.4zM216.3 174l2.4 .1zM216.3 174h2.4zM216.3 173.9l2.4 .1zM216.3 175.3l1.6 .1zM216.3 177.8l1.6 .1zM216.4 175.3l1.6 .1zM216.4 177.9h1.6zM216.4 175.3h1.6z"/>
<path d="M216.4 175.2l1.6 .1zM216.4 175.2l1.7 .1zM216.5 177.9l1.5 .1zM216.5 175.2h1.6zM216.5 178h1.6zM216.5 175.1l1.6 .1zM216.5 178l1.6 .1zM216.5 175.1h1.7zM216.6 178l1.5 .1zM216.6 175.1h1.6zM216.6 178.1h1.5zM216.6 175l1.6 .1z"/>
<path d="M216.6 178.1h1.6zM216.6 175l2.1 .1zM216.6 178.1l1.6 .1zM216.6 175h2.1zM216.6 178.2h1.6zM216.7 178.2h1.5zM216.7 174.9l2 .1zM216.7 178.2h2zM216.7 172.2h2zM216.7 172.1l2 .1zM216.7 172.1h2zM216.7 172l2 .1z"/>
<path d="M216.7 178.2l2 .1zM216.7 172.3h.4zM216.7 172.3h2zM216.7 172.2l2 .1zM216.7 172h2zM216.7 171.9l2 .1zM216.7 171.9l.4 .1zM216.7 171.9h.4zM216.7 172.4l.5 .1zM216.7 172.3l.4 .1zM216.7 172.5h.5zM216.7 172.4h.5z"/>
<path d="M216.7 171.8l.5 .1zM216.7 171.8h.5zM216.7 171.7l.5 .1zM216.8 172.4l.4 .1zM216.8 171.8h.4zM216.8 171.7l.4 .1zM216.8 172.5l.5 .1zM216.8 172.5h.5zM216.8 171.7h.5zM216.8 172.6h.5zM216.8 171.6l.5 .1zM216.8 172.6l.6 .1z"/>
<path d="M216.8 171.6h.5zM216.8 171.6h.6zM216.9 172.6l.5 .1zM216.9 171.6h.5zM216.9 172.7h.6zM216.9 171.5l.6 .1zM216.9 171.5h.6zM216.9 172.7l.7 .1zM216.9 171.5h.7zM216.9 172.7l1.6 .1zM216.9 171.4l1.6 .1zM216.9 172.8h1.6z"/>
<path d="M217 172.8h1.4zM217 171.4h1.4zM217 172.8l1.4 .1zM217 171.3l1.4 .1zM217 172.9h1.4zM217.1 172.9h1.2zM217.1 171.3h1.2zM217.1 172.9l1.2 .1zM217.1 172.9l1.1 .1zM217.2 173h1zM217.2 171.2l1 .1zM217.2 171.2h1z"/>
<path d="M217.3 173l.8 .1zM217.3 171.2h.8zM217.3 171.1l.8 .1zM217.4 173.1h.7zM217.4 171.1l.6 .1zM217.4 173.1h.6zM217.5 171.1h.4zM217.5 173.1h.4zM217.8 171.5h.7zM217.8 172.7l.7 .1zM217.9 171.5h.6zM217.9 172.7h.6z"/>
<path d="M218 171.5l.5 .1zM218 172.7h.5zM218 171.6h.5zM218 172.6l.6 .1zM218.1 172.6l.5 .1zM218.1 171.6h.5zM218.1 172.6h.5zM218.1 171.6l.5 .1zM218.1 172.5l.5 .1zM218.1 171.7h.5zM218.2 172.5l.4 .1zM218.2 171.7h.4z"/>
<path d="M218.2 171.7l.5 .1zM218.2 171.8h.5zM218.2 171.8l.5 .1zM218.3 171.9h.4zM218.3 171.9l.4 .1z"/>
</g>
<g fill="none" stroke="#000" stroke-width=".17">
<path d="M94.6 49.4a1.52 1.52 0 0 1 1.5 1.5 1.52 1.52 0 0 1-1.5 1.5M94.6 49.4a1.52 1.52 0 0 0-1.6 1.5 1.52 1.52 0 0 0 1.6 1.5M94.6 49.4h6a1.52 1.52 0 0 1 1.6 1.5 1.52 1.52 0 0 1-1.6 1.5M94.6 52.4h6M100.6 52.4v1.6h3.1M100.6 50.9h3.1M105.2 44.7l.6 .9h-1.1zM118.2 46l.7-1.2 .8 1.2M122 54h7.6v7.6h-7.6zM132.7 54h6v7.6h-6zM141 46l.8-1.2 .8 1.2M150.2 46l.7-1.2 .8 1.2"/>
<path d="M154.7 46l.8-1.2 .8 1.2M159.3 46l.8-1.2 .7 1.2M164.7 44.7l.5 .9h-1.1zM167.7 57h3.1v13.7h-3.1zM104.1 73.7h2.3M117.8 73.7h2.3M140.7 73.7h2.2M162 73.7h2.3M118.9 93.6h3.1v13.7h-3.1zM143.3 93.6h3.1v13.7h-3.1zM167.7 93.6h3.1v13.7h-3.1zM129.6 120.9l.5 .9h-1z"/>
<path d="M132.7 125.6h7.6v39.6h-7.6zM142.6 122.1l.7-1.1 .8 1.1M148.7 122.1l.7-1.1 .8 1.1M128.5 166.7h2.2"/>
</g>
<path d="M94.6 50.9h6" fill="none" stroke="#000" stroke-width=".38"/>
<g fill="#000" stroke="#000" stroke-width=".14">
<circle cx="163.1" cy="69.2" r=".3"/>
<circle cx="129.6" cy="163.6" r=".3"/>
</g>
<g font-size="4">
<text x="8.5" y="206.4">5/11/2015</text>
<text x="25" y="206.4">10:27:14 AM f=0.60 E:\EAGLE\trunk\Projects\Products\uPAD\trunk\upad\upad_v1.1.sch (Sheet: 4/4)</text>
</g>
<g font-size="2.5">
<text x="37.3" y="29.2">1</text>
<text x="65.8" y="29.2">2</text>
<text x="94.3" y="29.2">3</text>
<text x="122.8" y="29.2">4</text>
<text x="151.2" y="29.2">5</text>
<text x="179.7" y="29.2">6</text>
<text x="208.2" y="29.2">7</text>
<text x="236.7" y="29.2">8</text>
<text x="21.8" y="45.5">A</text>
<text x="251.9" y="45.5">A</text>
<text x="21.8" y="75.8">B</text>
<text x="251.9" y="75.8">B</text>
<text x="21.8" y="106.1">C</text>
<text x="251.9" y="106.1">C</text>
<text x="21.8" y="136.5">D</text>
<text x="251.9" y="136.5">D</text>
<text x="21.8" y="166.8">E</text>
<text x="251.9" y="166.8">E</text>
<text x="37.3" y="183.1">1</text>
<text x="65.8" y="183.1">2</text>
<text x="94.3" y="183.1">3</text>
<text x="122.8" y="183.1">4</text>
<text x="151.2" y="183.1">5</text>
<text x="179.7" y="183.1">6</text>
<text x="208.2" y="183.1">7</text>
<text x="236.7" y="183.1">8</text>
</g>
<g font-size="1.7">
<text x="104.3" y="43.8">V+</text>
<text x="117.2" y="43.8">+3V3</text>
<text x="139.8" y="43.8">VBUS</text>
<text x="149.2" y="43.8">+2V5 +3V3</text>
<text x="158.7" y="43.8">+5V</text>
<text x="163.7" y="43.8">V+</text>
<text x="99.9" y="48.4">J7</text>
<text x="122" y="53.5">J1</text>
<text x="137.2" y="53.5">J6</text>
<text x="111.3" y="57">RESET</text>
<text x="111.3" y="58.5">PDI_DATA</text>
<text x="143.3" y="58.5">D+</text>
<text x="143.3" y="57">D-</text>
<text x="167.7" y="56.5">J4</text>
<text x="122" y="63.1">20015</text>
<text x="157" y="63.1">RESET</text>
<text x="157" y="64.6">PDI_DATA</text>
<text x="103.4" y="75.3">GND</text>
<text x="117.1" y="75.3">GND</text>
<text x="140" y="75.3">GND</text>
<text x="161.6" y="75.3">GND</text>
<text x="167.7" y="72.2">CTRL</text>
<text x="109.8" y="95.1">PF0</text>
<text x="118.9" y="93.1">J5</text>
<text x="134.2" y="95.1">PC0</text>
<text x="143.3" y="93.1">J3</text>
<text x="158.6" y="95.1">PA0</text>
<text x="167.7" y="93.1">J2</text>
<text x="109.8" y="96.6">PF1</text>
<text x="109.8" y="98.1">PF2</text>
<text x="109.8" y="99.7">PF3</text>
<text x="109.8" y="101.2">PF4</text>
<text x="134.2" y="96.6">PC1</text>
<text x="134.2" y="98.1">PC2</text>
<text x="134.2" y="99.7">PC3</text>
<text x="134.2" y="101.2">PC4</text>
<text x="158.6" y="96.6">PA1</text>
<text x="158.6" y="98.1">PA2</text>
<text x="158.6" y="99.7">PA3</text>
<text x="158.6" y="101.2">PA4</text>
<text x="109.8" y="102.7">PF5</text>
<text x="109.8" y="104.2">PF6</text>
<text x="109.8" y="105.7">PF7</text>
<text x="134.2" y="102.7">PC5</text>
<text x="134.2" y="104.2">PC6</text>
<text x="134.2" y="105.7">PC7</text>
<text x="158.6" y="102.7">PA5</text>
<text x="158.6" y="104.2">PA6</text>
<text x="158.6" y="105.7">PA7</text>
<text x="118.9" y="108.8">PORTF</text>
<text x="143.3" y="108.8">PORTC</text>
<text x="167.7" y="108.8">PORTA</text>
<text x="128.7" y="120">V+</text>
<text x="141.6" y="120">+3V3</text>
<text x="148.1" y="120">+5V</text>
<text x="132.7" y="124.8">J100</text>
<text x="115.9" y="131.6">PF4</text>
<text x="115.9" y="130.1">PF5</text>
<text x="115.9" y="128.6">PF6</text>
<text x="115.9" y="127.1">PF7</text>
<text x="143.3" y="130.1">PH0/WE</text>
<text x="143.3" y="131.6">PH1/RE</text>
<text x="115.9" y="137.7">PF0</text>
<text x="115.9" y="136.2">PF1</text>
<text x="115.9" y="134.7">PF2</text>
<text x="115.9" y="133.2">PF3</text>
<text x="143.3" y="134.7">PH4/CS0</text>
<text x="143.3" y="136.2">PH5/CS1</text>
<text x="143.3" y="137.7">PH6/CS2</text>
<text x="143.3" y="133.2">PH2/ALE1</text>
<text x="115.9" y="139.3">PE0</text>
<text x="115.9" y="140.8">PE1</text>
<text x="115.9" y="142.3">PE2</text>
<text x="115.9" y="143.8">PE3</text>
<text x="143.3" y="139.3">PH7/CS3</text>
<text x="143.3" y="142.3">PJ1/D1</text>
<text x="143.3" y="140.8">PJ0/D0</text>
<text x="143.3" y="143.8">PJ2/D2</text>
<text x="115.9" y="145.4">PE4</text>
<text x="115.9" y="146.9">PE5</text>
<text x="115.9" y="148.4">PE6</text>
<text x="115.9" y="149.9">PE7</text>
<text x="143.3" y="148.4">PJ5/D5</text>
<text x="143.3" y="146.9">PJ4/D4</text>
<text x="143.3" y="145.4">PJ3/D3</text>
<text x="143.3" y="149.9">PJ6/D6</text>
<text x="115.9" y="154.5">PB4/ADCB4/TMS</text>
<text x="115.9" y="153">PB3/DACB1</text>
<text x="115.9" y="151.5">PB2/DACB0</text>
<text x="143.3" y="153">PK0/A0/A8</text>
<text x="143.3" y="151.5">PJ7/D7</text>
<text x="143.3" y="154.5">PK1/A1/A9</text>
<text x="115.9" y="156">PB5/ADCB5/TDI</text>
<text x="115.9" y="157.6">PB6/ADCB6/TCK</text>
<text x="115.9" y="159.1">PB7/ADCB7/TDO</text>
<text x="143.3" y="156">PK2/A2/A10</text>
<text x="143.3" y="157.6">PK3/A3/A11</text>
<text x="143.3" y="159.1">PK4/A4/A12</text>
<text x="143.3" y="160.6">PK5/A5/A13</text>
<text x="132.7" y="166.7">18398</text>
<text x="143.3" y="162.1">PK6/A6/A14</text>
<text x="143.3" y="163.6">PK7/A7/A15</text>
<text x="128.1" y="168.2">GND</text>
<text x="227.5" y="171.3">4/4</text>
<text x="227.5" y="174.3">upad_v1.1</text>
<text x="227.5" y="177.4">Connections</text>
<text x="227.5" y="180.4">Tim Martin</text>
<text x="246.2" y="180.4">1.0</text>
</g>
<g font-size="1.4">
<text x="101.5" y="53.7">2*2</text>
<text x="102.8" y="50.7">1</text>
<text x="105.1" y="51.4">+</text>
<text x="105.1" y="54.4">-</text>
<text x="119.8" y="59.8">2*2</text>
<text x="121.1" y="56.8">6</text>
<text x="121.1" y="58.3">3</text>
<text x="121.1" y="55.3">4</text>
<text x="123.4" y="57.4">RST/CLK</text>
<text x="123.4" y="59">DATA</text>
<text x="123.4" y="55.9">VCC</text>
<text x="133.8" y="55.9">VBUS</text>
<text x="135.7" y="59">D+</text>
<text x="136" y="57.4">D-</text>
<text x="166.8" y="58.3">1</text>
<text x="166.8" y="59.8">2</text>
<text x="169.1" y="59">1</text>
<text x="123.4" y="60.5">GND</text>
<text x="134.5" y="60.5">GND</text>
<text x="166.8" y="61.3">3</text>
<text x="166.8" y="62.9">4</text>
<text x="166.8" y="64.4">5</text>
<text x="166.8" y="65.9">6</text>
<text x="169.1" y="60.5">2</text>
<text x="169.1" y="62">3</text>
<text x="169.1" y="63.5">4</text>
<text x="169.1" y="65.1">5</text>
<text x="166.8" y="67.4">7</text>
<text x="166.8" y="69">8</text>
<text x="169.1" y="66.6">6</text>
<text x="169.1" y="68.1">7</text>
<text x="169.1" y="69.6">8</text>
<text x="118" y="94.9">1</text>
<text x="120.3" y="95.5">1</text>
<text x="142.4" y="94.9">1</text>
<text x="144.7" y="95.5">1</text>
<text x="166.8" y="94.9">1</text>
<text x="169.1" y="95.5">1</text>
<text x="118" y="96.4">2</text>
<text x="118" y="97.9">3</text>
<text x="118" y="99.4">4</text>
<text x="118" y="101">5</text>
<text x="120.3" y="97.1">2</text>
<text x="120.3" y="98.6">3</text>
<text x="120.3" y="100.1">4</text>
<text x="120.3" y="101.6">5</text>
<text x="142.4" y="96.4">2</text>
<text x="142.4" y="97.9">3</text>
<text x="142.4" y="99.4">4</text>
<text x="142.4" y="101">5</text>
<text x="144.7" y="97.1">2</text>
<text x="144.7" y="98.6">3</text>
<text x="144.7" y="100.1">4</text>
<text x="144.7" y="101.6">5</text>
<text x="166.8" y="96.4">2</text>
<text x="166.8" y="97.9">3</text>
<text x="166.8" y="99.4">4</text>
<text x="166.8" y="101">5</text>
<text x="169.1" y="97.1">2</text>
<text x="169.1" y="98.6">3</text>
<text x="169.1" y="100.1">4</text>
<text x="169.1" y="101.6">5</text>
<text x="118" y="102.5">6</text>
<text x="118" y="104">7</text>
<text x="118" y="105.5">8</text>
<text x="120.3" y="103.2">6</text>
<text x="120.3" y="104.7">7</text>
<text x="120.3" y="106.2">8</text>
<text x="142.4" y="102.5">6</text>
<text x="142.4" y="104">7</text>
<text x="142.4" y="105.5">8</text>
<text x="144.7" y="103.2">6</text>
<text x="144.7" y="104.7">7</text>
<text x="144.7" y="106.2">8</text>
<text x="166.8" y="102.5">6</text>
<text x="166.8" y="104">7</text>
<text x="166.8" y="105.5">8</text>
<text x="169.1" y="103.2">6</text>
<text x="169.1" y="104.7">7</text>
<text x="169.1" y="106.2">8</text>
<text x="131.7" y="126.9">1</text>
<text x="131.7" y="128.4">2</text>
<text x="131.7" y="129.9">3</text>
<text x="131.7" y="131.4">4</text>
<text x="134.1" y="127.5">1</text>
<text x="134.1" y="129.1">2</text>
<text x="134.1" y="130.6">3</text>
<text x="137.4" y="130.6">48</text>
<text x="137.4" y="129.1">49</text>
<text x="137.4" y="127.5">50</text>
<text x="140.5" y="131.4">47</text>
<text x="140.5" y="129.9">48</text>
<text x="140.5" y="128.4">49</text>
<text x="140.5" y="126.9">50</text>
<text x="131.7" y="133">5</text>
<text x="131.7" y="134.5">6</text>
<text x="131.7" y="136">7</text>
<text x="131.7" y="137.5">8</text>
<text x="134.1" y="132.1">4</text>
<text x="134.1" y="133.6">5</text>
<text x="134.1" y="135.2">6</text>
<text x="134.1" y="136.7">7</text>
<text x="137.4" y="136.7">44</text>
<text x="137.4" y="135.1">45</text>
<text x="137.4" y="133.6">46</text>
<text x="137.4" y="132.1">47</text>
<text x="140.5" y="137.5">43</text>
<text x="140.5" y="136">44</text>
<text x="140.5" y="134.5">45</text>
<text x="140.5" y="133">46</text>
<text x="131" y="140.6">10</text>
<text x="131" y="143.6">12</text>
<text x="131.1" y="142.1">11</text>
<text x="131.7" y="139.1">9</text>
<text x="134.1" y="138.2">8</text>
<text x="134.1" y="139.7">9</text>
<text x="134.1" y="141.2">10</text>
<text x="134.1" y="142.8">11</text>
<text x="137.4" y="142.8">40</text>
<text x="137.4" y="141.2">41</text>
<text x="137.4" y="139.7">42</text>
<text x="137.4" y="138.2">43</text>
<text x="140.5" y="143.6">39</text>
<text x="140.5" y="142.1">40</text>
<text x="140.5" y="140.6">41</text>
<text x="140.5" y="139.1">42</text>
<text x="131" y="145.1">13</text>
<text x="131" y="146.7">14</text>
<text x="131" y="148.2">15</text>
<text x="131" y="149.7">16</text>
<text x="134.1" y="144.3">12</text>
<text x="134.1" y="145.8">13</text>
<text x="134.1" y="147.3">14</text>
<text x="134.1" y="148.9">15</text>
<text x="137.4" y="148.9">36</text>
<text x="137.4" y="147.3">37</text>
<text x="137.4" y="145.8">38</text>
<text x="137.4" y="144.3">39</text>
<text x="140.5" y="149.7">35</text>
<text x="140.5" y="148.2">36</text>
<text x="140.5" y="146.7">37</text>
<text x="140.5" y="145.1">38</text>
<text x="131" y="151.2">17</text>
<text x="131" y="152.8">18</text>
<text x="131" y="154.3">19</text>
<text x="131" y="155.8">20</text>
<text x="134.1" y="150.4">16</text>
<text x="134.1" y="151.9">17</text>
<text x="134.1" y="153.4">18</text>
<text x="134.1" y="155">19</text>
<text x="137.4" y="155">32</text>
<text x="137.4" y="153.4">33</text>
<text x="137.4" y="151.9">34</text>
<text x="137.4" y="150.4">35</text>
<text x="140.5" y="155.8">31</text>
<text x="140.5" y="154.3">32</text>
<text x="140.5" y="152.8">33</text>
<text x="140.5" y="151.2">34</text>
<text x="131" y="157.3">21</text>
<text x="131" y="158.9">22</text>
<text x="131" y="160.4">23</text>
<text x="131" y="161.9">24</text>
<text x="134.1" y="156.5">20</text>
<text x="134.1" y="158">21</text>
<text x="134.1" y="159.5">22</text>
<text x="134.1" y="161.1">23</text>
<text x="137.4" y="161.1">28</text>
<text x="137.4" y="159.5">29</text>
<text x="137.4" y="158">30</text>
<text x="137.4" y="156.5">31</text>
<text x="140.5" y="161.9">27</text>
<text x="140.5" y="160.4">28</text>
<text x="140.5" y="158.9">29</text>
<text x="140.5" y="157.3">30</text>
<text x="131" y="163.4">25</text>
<text x="134.1" y="162.6">24</text>
<text x="134.1" y="164.1">25</text>
<text x="137.4" y="164.1">26</text>
<text x="137.4" y="162.6">27</text>
<text x="140.5" y="163.4">26</text>
</g>
</svg>
